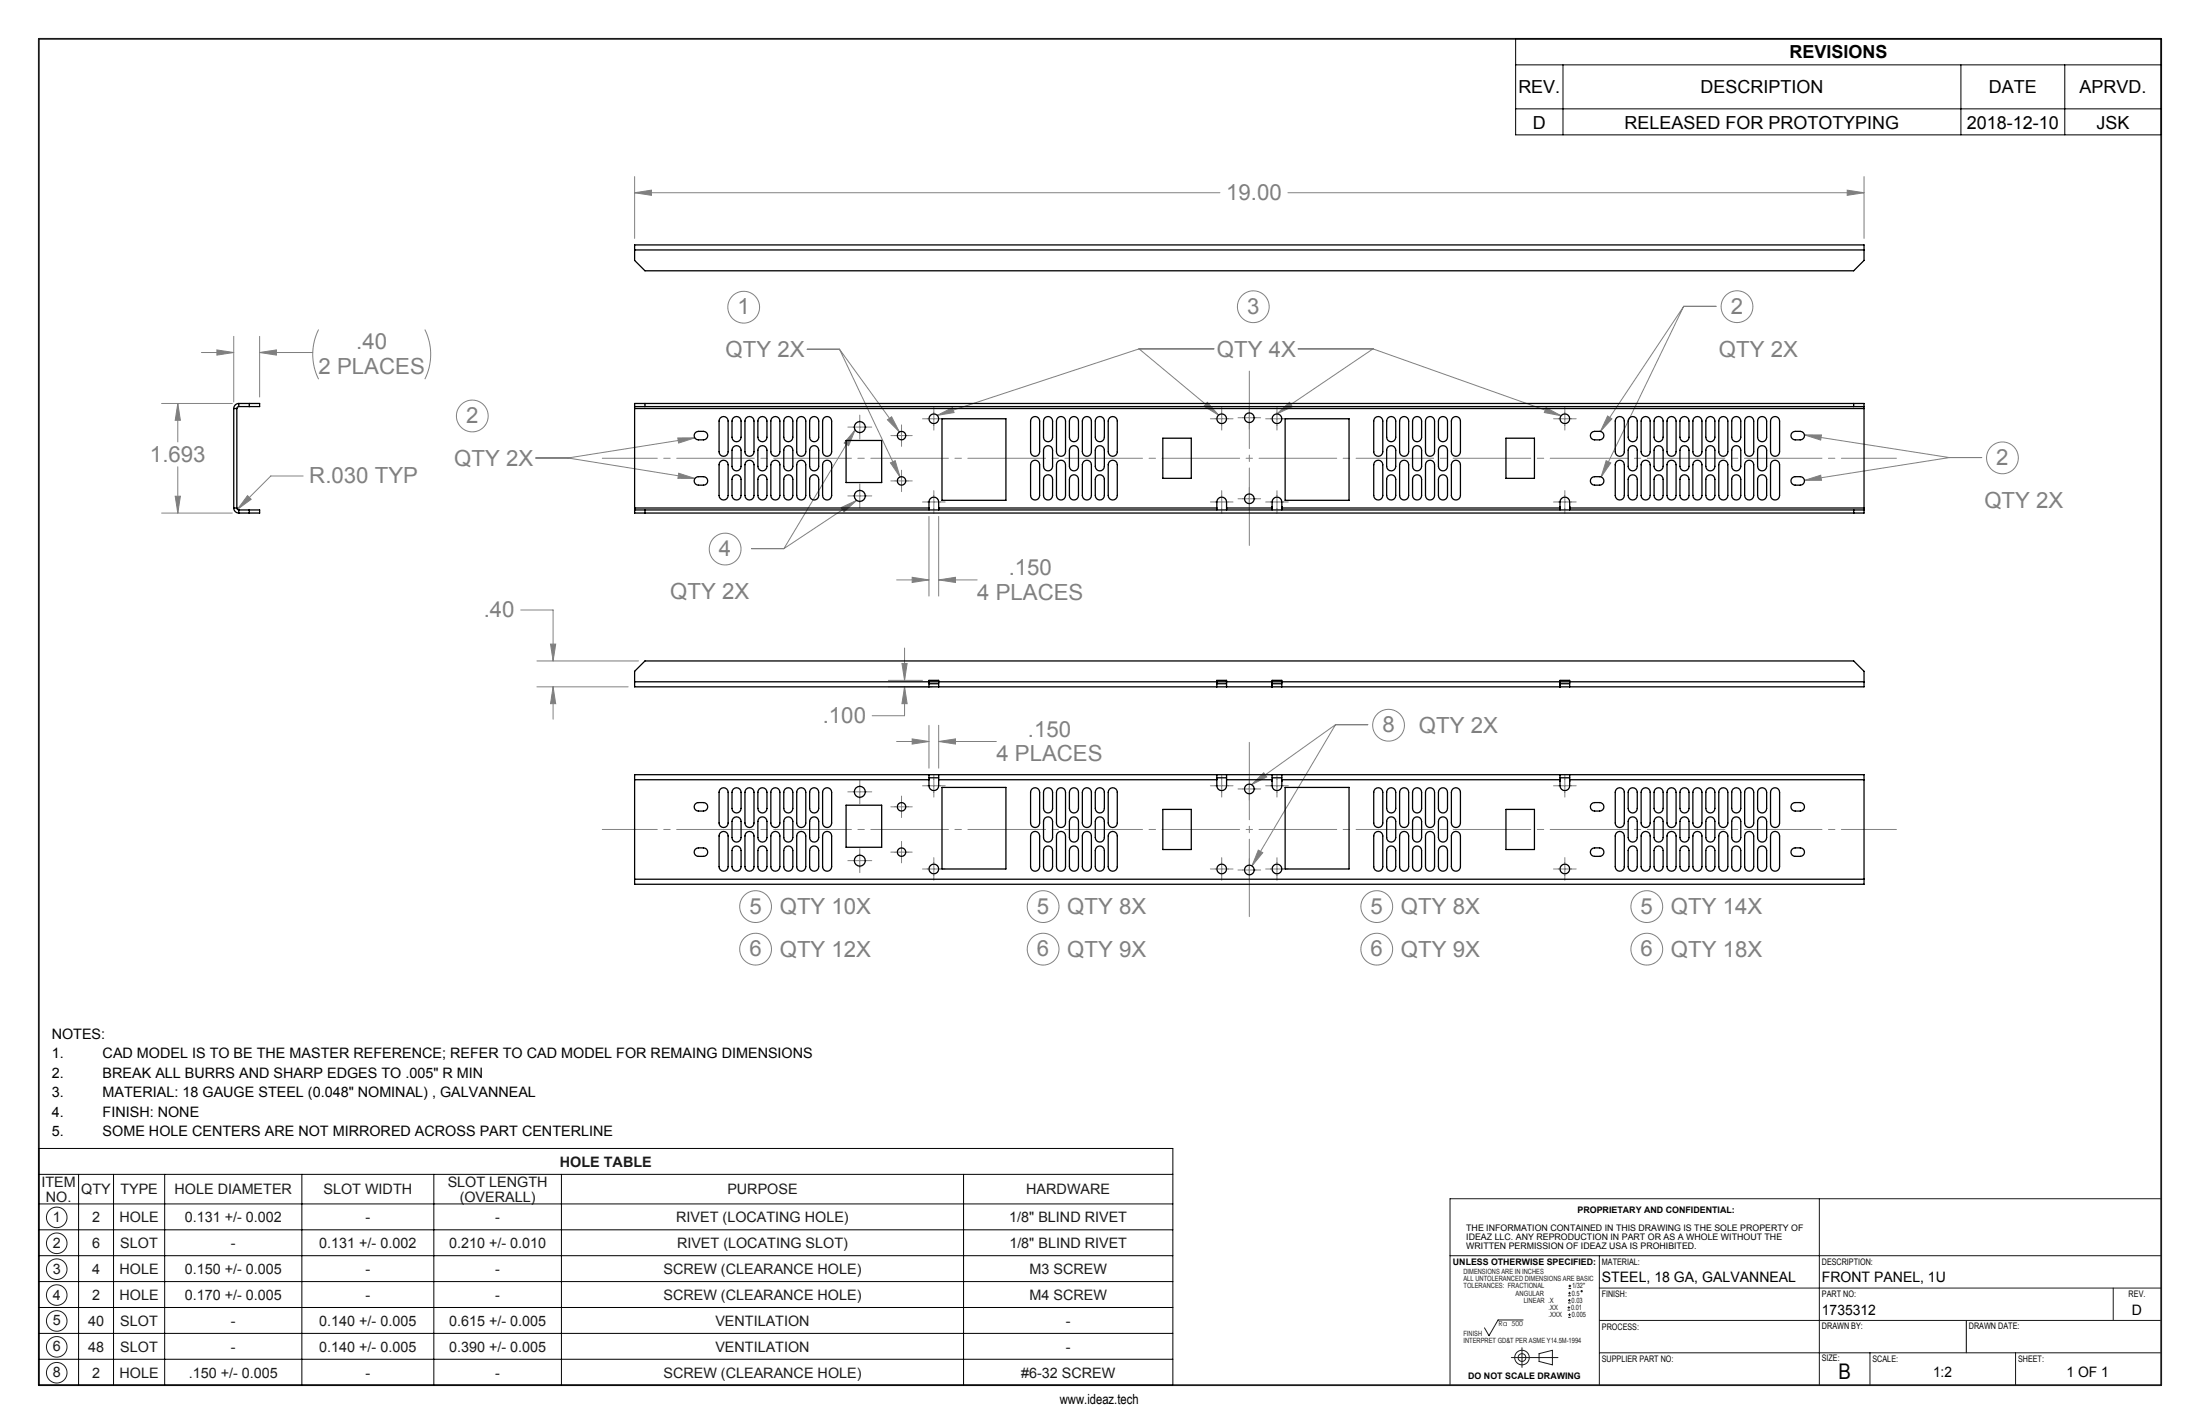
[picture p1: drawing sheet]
<svg xmlns="http://www.w3.org/2000/svg" width="432mm" height="279mm" viewBox="0 0 432 279" stroke-linecap="round" stroke-linejoin="round" font-family="sans-serif">
<g fill="none" stroke="#191924" stroke-width=".2">
<path d="M357.1 235.2v36.6M424.1 235.2h-139.5v36.6M284.6 246.4h139.6M298.9 259h-4.9l-1.7 3.1-.9-1.6M307.7 257.1h.5M307.7 256.6h.5M307.8 255.7h.5M307.8 255.1h.5M307.8 258.5h.5M307.8 258h.5M307.8 254.2h.5M307.8 253.7h.5"/>
<path d="M307.9 252.8h.5M307.9 252.3h.5M307.9 256.3v.5M308 254.9v.5M308.1 257.7v.5M308.1 253.5v.5M308.1 252.1v.5M313.9 252.7h110.3M313.9 246.4v25.4M313.9 259.1h110.2M414.8 252.7v6.4M296.6 266.4h9.2"/>
<path d="M298.7 264.4v3.9M302.1 265.6l2.6-.7v2.9l-2.6-.7zM313.9 265.4h110.3M367 265.4v6.4M395.6 265.4v6.4"/>
<circle cx="11.1" cy="238.9" r="2.02"/>
<circle cx="11.1" cy="254.1" r="2.02"/>
<circle cx="11.1" cy="243.9" r="2.02"/>
<circle cx="11.1" cy="249" r="2.02"/>
<circle cx="11.1" cy="259.2" r="2.02"/>
<circle cx="310.4" cy="253.3" r=".13"/>
<circle cx="11.1" cy="264.3" r="2.02"/>
<circle cx="11.1" cy="269.3" r="2.02"/>
<circle cx="298.7" cy="266.4" r="1.43"/>
<circle cx="298.7" cy="266.4" r=".76"/>
</g>
<g fill="none" stroke="#000" stroke-width=".2">
<path d="M297.5 7.6h126.7v18.9h-126.7zM297.5 12.7h126.7M306.8 12.7v13.8M384.9 12.7v13.8M405.3 12.7v13.8M297.5 21.4h126.7M7.6 225.3h222.6v46.5h-222.6zM7.6 236.2h222.6M7.6 230.4h222.6M15.4 230.4v41.4M22.3 230.4v41.4M32.3 230.4v41.4"/>
<path d="M59.2 230.4v41.4M85.1 230.4v41.4M110.2 230.4v41.4M189.1 230.4v41.4M7.6 241.3h222.6M7.6 246.4h222.6M7.6 251.5h222.6M7.6 256.5h222.6M385.9 259.1v6.3M7.6 261.6h222.6M7.6 266.7h222.6"/>
</g>
<path d="M7.6 7.6h416.6v264.2h-416.6z" fill="none" stroke="#191924" stroke-width=".35"/>
<g fill="none" stroke="#808080" stroke-width=".2">
<path d="M124.6 37.8l3.3-.5v1zM124.6 34.6v12.2M124.6 37.8h114.8M252.8 37.8h113.1M362.6 37.3l3.3 .5-3.3 .5zM365.9 34.6v12.2M31.7 79.2h13.9M34.9 79.2l.5 3.3h-1zM34.9 79.2v7.5M39.5 69.2h6.4M42.6 68.7l3.3 .5-3.3 .5zM45.9 66v12.9"/>
<path d="M51 69.2l3.3-.5v1zM51 66v11.9M51 69.2h10.4M62.5 64.7a10.9 10.9 0 0 0 0 9.7M83.4 64.7a10.9 10.9 0 0 1 0 9.7M158.4 68.5h6.4M164.8 68.5l11.7 16.3M164.8 68.5l11.9 25.1M183.3 79.9v4.5M223.6 68.5h14.7M223.6 68.5l-39.6 13M223.6 68.5l15.6 12.9"/>
<path d="M237 78.9l2.2 2.5-2.9-1.7zM239.8 79.9v4.5M245.2 79.7v4.5M250.6 79.9v4.5M254.8 68.5h14.7M269.5 68.5l-18.9 12.7M269.5 68.5l36.9 13.1M303.5 80l2.9 1.6-3.3-.7zM307.1 79.9v4.5M330.5 60.1h6.3M330.5 60.1l-16.2 33.5M330.5 60.1l-16.4 24.6"/>
<path d="M34.4 97.4h1l-.5 3.3zM34.9 91.6v9.1M48.6 97.3l.7 .7-2.7 1.9zM59.5 93.4h-6.4l-6.5 6.5M105.1 89.9h6.4M111.5 89.9l24.9 4M133 85.9h3.4l-3.2 1zM133.2 92.9l3.2 1h-3.3zM136.4 85.9l-24.9 4M165.1 99.6l3-1.4-2.4 2.2zM166.4 83.8h4.7M166.4 97.3h4.7"/>
<path d="M167.8 84.4l-1.2 3-.9-.5zM167.8 84.4l-13.9 23.2M168.1 98.2l-14.2 9.4M168.8 81.5v4.6M168.8 95v4.7M174.2 82.4l.8-.6 1.5 3zM174.8 90.8l.9-.4 .9 3.2zM174.8 94.4h4.2M174.8 85.5h4.2M176.9 83.4v4.2M176.9 92.3v4.2M181.1 82.2h4.4"/>
<path d="M181.1 98.5h4.4M183.3 96.3v4.4M184 81.5l2.9-1.5 .4 .9zM237.6 82.2h4.4M237.6 98.5h4.4M239.8 96.3v4.4M243 97.9h4.4M243 82h4.4M245.2 95.6v4.5M248.4 82.2h4.5M248.4 98.5h4.5M250.6 81.2l2.5-2.3 .5 .9z"/>
<path d="M250.6 96.3v4.4M304.9 82.2h4.5M304.9 98.5h4.5M307.1 96.3v4.4M315.2 90.4l1 .4-1.9 2.8zM315.5 81.6l.9 .6-2.3 2.5zM354.2 85.3h3.3l-.2 1zM354.2 85.3l28.4 4.5M354.2 94.3l3.2-1.1 .1 1zM382.6 89.8h6.4M382.6 89.8l-28.4 4.5M31.7 100.7h13.9"/>
<path d="M102.2 119.7h6.4v10M147.5 107.6h6.4M176 113.8h6.3M179 113.3l3.3 .5-3.3 .5zM182.3 101.3v15.7M184.2 113.8l3.3-.5v1zM184.2 101.3v15.7M184.2 113.8h7.6M105.4 134.8h17.9M105.4 129.7h19.9M108.1 126.4h1l-.5 3.3zM108.6 134.8l.5 3.3h-1z"/>
<path d="M108.6 134.8v6.3M174.4 133.5h6.7M174.4 134.8h8.6M177 130.2h1l-.5 3.3zM177.5 134.8l.5 3.3h-1zM177.5 134.8v5.6h-6.3M177.5 127.1v6.4M166.4 155.4h4.7M168.8 153v4.7M174.8 158.3h4.2M176 145.5h6.3M176.9 156.2v4.2"/>
<path d="M179 145l3.3 .5-3.3 .5zM181.1 154.2h4.4M182.3 142.3v8.4M183.3 152v4.4M184.2 145.5l3.3-.5v1zM184.2 142.3v8.4M184.2 145.5h11.4M237.6 154.2h4.4M239.8 152v4.4M243 154.8h4.4M245.2 152.6v4.4M245.6 154l2.4-2.4 .6 .8z"/>
<path d="M248.4 154.2h4.5M250.6 152v4.4M262.1 142.2h6.4M262.1 142.2l-16.5 11.8M262.1 142.2l-16.4 27.7M304.9 154.2h4.5M307.1 152v4.4M166.4 168.9h4.7M168.8 166.5v4.7M174.8 167.2h4.2M176.9 165.1v4.2M181.1 170.5h4.4"/>
<path d="M183.3 168.3v4.4M237.6 170.5h4.4M239.8 168.3v4.4M243 170.7h4.4M245.2 168.5v4.4M247 166.8l.8 .5-2.1 2.6zM248.4 170.5h4.5M250.6 168.3v4.4M304.9 170.5h4.5M307.1 168.3v4.4"/>
<circle cx="146" cy="60.3" r="3.1"/>
<circle cx="246" cy="60.2" r="3.1"/>
<circle cx="340.9" cy="60.2" r="3.1"/>
<circle cx="92.7" cy="81.6" r="3.1"/>
<circle cx="393" cy="89.8" r="3.1"/>
<circle cx="142.3" cy="107.7" r="3.1"/>
<circle cx="272.5" cy="142.3" r="3.1"/>
<circle cx="148.3" cy="177.9" r="3.1"/>
<circle cx="204.7" cy="177.9" r="3.1"/>
<circle cx="270.2" cy="177.9" r="3.1"/>
<circle cx="323.2" cy="177.9" r="3.1"/>
<circle cx="148.3" cy="186.2" r="3.1"/>
<circle cx="204.7" cy="186.2" r="3.1"/>
<circle cx="270.2" cy="186.2" r="3.1"/>
<circle cx="323.2" cy="186.2" r="3.1"/>
</g>
<path d="M118.2 89.9h254M372.2 162.8h-254" fill="none" stroke="#808080" stroke-width=".2" stroke-dasharray="15.2 1.3 1.3 1.3" stroke-dashoffset="4.4"/>
<path d="M245.2 72.8v34.2M245.2 179.9v-34.2" fill="none" stroke="#808080" stroke-width=".2" stroke-dasharray="15.2 1.3 1.3 1.3"/>
<g fill="#808080">
<path d="M174.2 82.4l.8-.6 1.5 3zM174.8 90.8l.9-.4 .9 3.2zM315.2 90.4l1 .4-1.9 2.8zM315.5 81.6l.9 .6-2.3 2.5zM133 85.9h3.4l-3.2 1zM133.2 92.9l3.2 1h-3.3zM354.2 94.3l3.2-1.1 .1 1zM354.2 85.3h3.3l-.2 1zM184 81.5l2.9-1.5 .4 .9zM237 78.9l2.2 2.5-2.9-1.7zM250.6 81.2l2.5-2.3 .5 .9zM303.5 80l2.9 1.6-3.3-.7zM165.1 99.6l3-1.4-2.4 2.2zM167.8 84.4l-1.2 3-.9-.5zM245.6 154l2.4-2.4 .6 .8zM247 166.8l.8 .5-2.1 2.6z"/>
<path d="M124.6 37.8l3.3-.5v1zM362.6 37.3l3.3 .5-3.3 .5zM179 113.3l3.3 .5-3.3 .5zM184.2 113.8l3.3-.5v1zM48.6 97.3l-2 2.6 2.7-1.9zM34.9 79.2l.5 3.3h-1zM34.4 97.4h1l-.5 3.3zM42.6 68.7l3.3 .5-3.3 .5zM51 69.2l3.3-.5v1zM177 130.2h1l-.5 3.3zM177.5 134.8l.5 3.3h-1zM108.6 134.8l.5 3.3h-1zM108.1 126.4h1l-.5 3.3zM184.2 145.5l3.3-.5v1zM179 145l3.3 .5-3.3 .5z"/>
</g>
<g fill="none" stroke="#000" stroke-width=".25">
<path d="M124.6 49v-.9h241.3v.9M124.6 49h241.3M124.6 49v2.1l2 2h237.2l2.1-2v-2.1M46.9 79.2a.99 .99 0 0 0-1 1M46.9 79.8l-.3 .1-.1 .3M46.9 79.2h4.1v.6h-4.1M46.9 79.2v.6M48.9 79.2v.6M124.6 79.8v.4M124.6 79.8v-.6h241.3v.6M124.6 79.8h241.3M126.6 79.2v.6"/>
<path d="M363.8 79.2v.6M365.9 79.8v.4M45.9 99.7a.99 .99 0 0 0 1 1M45.9 99.7h.6M45.9 80.2h.6M45.9 80.2v19.5M46.5 99.7l.1 .2 .3 .2M46.5 80.2v19.5M124.6 99.7v.4M124.6 80.2v19.5M124.6 99.7h57.7M124.6 80.2h241.3"/>
<path d="M136.5 93.8a1.76 1.76 0 0 1 2.3 .2 .83 .83 0 0 1-.7 1.2h-1a.83 .83 0 0 1-.8-.5 .83 .83 0 0 1 .2-.9zM136.5 84.9a1.76 1.76 0 0 1 2.3 .3 .83 .83 0 0 1-.7 1.1h-1a.83 .83 0 0 1-.8-.5 .83 .83 0 0 1 .2-.9zM141.4 82a.89 .89 0 0 1 1-.2 .89 .89 0 0 1 .5 .8v6a.89 .89 0 0 1-.9 .9 .89 .89 0 0 1-.9-.9v-6zM141.4 90.6a.89 .89 0 0 1 1-.2 .89 .89 0 0 1 .5 .8v6a.89 .89 0 0 1-.9 .9 .89 .89 0 0 1-.9-.9v-6zM143.9 93.4a.89 .89 0 0 1 1-.2 .89 .89 0 0 1 .6 .8v3.2a.89 .89 0 0 1-.9 .9 .89 .89 0 0 1-.9-.9v-3.2zM143.9 87.7a.89 .89 0 0 1 1-.2 .89 .89 0 0 1 .6 .8v3.2a.89 .89 0 0 1-.9 .9 .89 .89 0 0 1-.9-.9v-3.2zM143.9 82a.89 .89 0 0 1 1-.2 .89 .89 0 0 1 .6 .8v3.2a.89 .89 0 0 1-.9 .9 .89 .89 0 0 1-.9-.9v-3.2zM146.5 82a.89 .89 0 0 1 .9-.2 .89 .89 0 0 1 .6 .8v6a.89 .89 0 0 1-.9 .9 .89 .89 0 0 1-.9-.9v-6zM146.5 90.6a.89 .89 0 0 1 .9-.2 .89 .89 0 0 1 .6 .8v6a.89 .89 0 0 1-.9 .9 .89 .89 0 0 1-.9-.9v-6zM149 93.4a.89 .89 0 0 1 1-.2 .89 .89 0 0 1 .5 .8v3.2a.89 .89 0 0 1-.9 .9 .89 .89 0 0 1-.8-.9v-3.2zM149 87.7a.89 .89 0 0 1 1-.2 .89 .89 0 0 1 .5 .8v3.2a.89 .89 0 0 1-.9 .9 .89 .89 0 0 1-.8-.9v-3.2zM149 82a.89 .89 0 0 1 1-.2 .89 .89 0 0 1 .5 .8v3.2a.89 .89 0 0 1-.9 .9 .89 .89 0 0 1-.8-.9v-3.2z"/>
<path d="M151.6 82a.89 .89 0 0 1 .9-.2 .89 .89 0 0 1 .6 .8v6a.89 .89 0 0 1-.9 .9 .89 .89 0 0 1-.9-.9v-6zM151.6 90.6a.89 .89 0 0 1 .9-.2 .89 .89 0 0 1 .6 .8v6a.89 .89 0 0 1-.9 .9 .89 .89 0 0 1-.9-.9v-6zM154.1 93.4a.89 .89 0 0 1 1-.2 .89 .89 0 0 1 .5 .8v3.2a.89 .89 0 0 1-.9 .9 .89 .89 0 0 1-.9-.9v-3.2zM154.1 87.7a.89 .89 0 0 1 1-.2 .89 .89 0 0 1 .5 .8v3.2a.89 .89 0 0 1-.9 .9 .89 .89 0 0 1-.9-.9v-3.2zM154.1 82a.89 .89 0 0 1 1-.2 .89 .89 0 0 1 .5 .8v3.2a.89 .89 0 0 1-.9 .9 .89 .89 0 0 1-.9-.9v-3.2zM156.6 82a.89 .89 0 0 1 1-.2 .89 .89 0 0 1 .6 .8v6a.89 .89 0 0 1-.9 .9 .89 .89 0 0 1-.9-.9v-6zM156.6 90.6a.89 .89 0 0 1 1-.2 .89 .89 0 0 1 .6 .8v6a.89 .89 0 0 1-.9 .9 .89 .89 0 0 1-.9-.9v-6zM159.2 93.4a.89 .89 0 0 1 .9-.2 .89 .89 0 0 1 .6 .8v3.2a.89 .89 0 0 1-.9 .9 .89 .89 0 0 1-.9-.9v-3.2zM159.2 87.7a.89 .89 0 0 1 .9-.2 .89 .89 0 0 1 .6 .8v3.2a.89 .89 0 0 1-.9 .9 .89 .89 0 0 1-.9-.9v-3.2zM159.2 82a.89 .89 0 0 1 .9-.2 .89 .89 0 0 1 .6 .8v3.2a.89 .89 0 0 1-.9 .9 .89 .89 0 0 1-.9-.9v-3.2zM161.7 90.6a.89 .89 0 0 1 1-.2 .89 .89 0 0 1 .5 .8v6a.89 .89 0 0 1-.9 .9 .89 .89 0 0 1-.8-.9v-6zM161.7 82a.89 .89 0 0 1 1-.2 .89 .89 0 0 1 .5 .8v6a.89 .89 0 0 1-.9 .9 .89 .89 0 0 1-.8-.9v-6z"/>
<path d="M166.1 86.4h6.9v8.3h-6.9zM182.3 99.7v.4M182.3 99.7v-1.2a.95 .95 0 0 1 1-1 .95 .95 0 0 1 .9 1v1.2M184.2 99.7v.4M184.2 99.7h54.6M184.9 82.2h12.5v16h-12.5zM202.5 90.6a.89 .89 0 0 1 1-.2 .89 .89 0 0 1 .6 .8v6a.89 .89 0 0 1-.9 .9 .89 .89 0 0 1-.9-.9v-6zM202.5 82a.89 .89 0 0 1 1-.2 .89 .89 0 0 1 .6 .8v6a.89 .89 0 0 1-.9 .9 .89 .89 0 0 1-.9-.9v-6zM205.1 87.7a.89 .89 0 0 1 .9-.2 .89 .89 0 0 1 .6 .8v3.2a.89 .89 0 0 1-.9 .9 .89 .89 0 0 1-.9-.9v-3.2zM205.1 93.4a.89 .89 0 0 1 .9-.2 .89 .89 0 0 1 .6 .8v3.2a.89 .89 0 0 1-.9 .9 .89 .89 0 0 1-.9-.9v-3.2zM205.1 82a.89 .89 0 0 1 .9-.2 .89 .89 0 0 1 .6 .8v3.2a.89 .89 0 0 1-.9 .9 .89 .89 0 0 1-.9-.9v-3.2zM207.6 90.6a.89 .89 0 0 1 1-.2 .89 .89 0 0 1 .5 .8v6a.89 .89 0 0 1-.9 .9 .89 .89 0 0 1-.8-.9v-6z"/>
<path d="M207.6 82a.89 .89 0 0 1 1-.2 .89 .89 0 0 1 .5 .8v6a.89 .89 0 0 1-.9 .9 .89 .89 0 0 1-.8-.9v-6zM210.2 93.4a.89 .89 0 0 1 .9-.2 .89 .89 0 0 1 .6 .8v3.2a.89 .89 0 0 1-.9 .9 .89 .89 0 0 1-.9-.9v-3.2zM210.2 82a.89 .89 0 0 1 .9-.2 .89 .89 0 0 1 .6 .8v3.2a.89 .89 0 0 1-.9 .9 .89 .89 0 0 1-.9-.9v-3.2zM210.2 87.7a.89 .89 0 0 1 .9-.2 .89 .89 0 0 1 .6 .8v3.2a.89 .89 0 0 1-.9 .9 .89 .89 0 0 1-.9-.9v-3.2zM212.7 90.6a.89 .89 0 0 1 1-.2 .89 .89 0 0 1 .5 .8v6a.89 .89 0 0 1-.9 .9 .89 .89 0 0 1-.9-.9v-6zM212.7 82a.89 .89 0 0 1 1-.2 .89 .89 0 0 1 .5 .8v6a.89 .89 0 0 1-.9 .9 .89 .89 0 0 1-.9-.9v-6zM215.2 82a.89 .89 0 0 1 1-.2 .89 .89 0 0 1 .6 .8v3.2a.89 .89 0 0 1-.9 .9 .89 .89 0 0 1-.9-.9v-3.2zM215.2 87.7a.89 .89 0 0 1 1-.2 .89 .89 0 0 1 .6 .8v3.2a.89 .89 0 0 1-.9 .9 .89 .89 0 0 1-.9-.9v-3.2zM215.2 93.4a.89 .89 0 0 1 1-.2 .89 .89 0 0 1 .6 .8v3.2a.89 .89 0 0 1-.9 .9 .89 .89 0 0 1-.9-.9v-3.2zM217.8 90.6a.89 .89 0 0 1 .9-.2 .89 .89 0 0 1 .6 .8v6a.89 .89 0 0 1-.9 .9 .89 .89 0 0 1-.9-.9v-6zM217.8 82a.89 .89 0 0 1 .9-.2 .89 .89 0 0 1 .6 .8v6a.89 .89 0 0 1-.9 .9 .89 .89 0 0 1-.9-.9v-6zM228.2 86h5.6v7.9h-5.6z"/>
<path d="M238.8 99.7v.4M238.8 99.7v-1.2a.95 .95 0 0 1 1-1 .95 .95 0 0 1 .9 1v1.2M240.7 99.7v.4M240.7 99.7h9M249.7 99.7v.4M249.7 99.7v-1.2a.95 .95 0 0 1 .9-1 .95 .95 0 0 1 1 1v1.2M249.7 99.4h.1M251.6 99.7v.4M251.6 99.7h54.6M251.6 99.4h.1M252.2 82.2h12.6v16h-12.6zM269.9 90.6a.89 .89 0 0 1 1-.2 .89 .89 0 0 1 .5 .8v6a.89 .89 0 0 1-.9 .9 .89 .89 0 0 1-.9-.9v-6z"/>
<path d="M269.9 82a.89 .89 0 0 1 1-.2 .89 .89 0 0 1 .5 .8v6a.89 .89 0 0 1-.9 .9 .89 .89 0 0 1-.9-.9v-6zM272.4 87.7a.89 .89 0 0 1 1-.2 .89 .89 0 0 1 .5 .8v3.2a.89 .89 0 0 1-.8 .9 .89 .89 0 0 1-.9-.9v-3.2zM272.4 93.4a.89 .89 0 0 1 1-.2 .89 .89 0 0 1 .5 .8v3.2a.89 .89 0 0 1-.8 .9 .89 .89 0 0 1-.9-.9v-3.2zM272.4 82a.89 .89 0 0 1 1-.2 .89 .89 0 0 1 .5 .8v3.2a.89 .89 0 0 1-.8 .9 .89 .89 0 0 1-.9-.9v-3.2zM275 90.6a.89 .89 0 0 1 .9-.2 .89 .89 0 0 1 .6 .8v6a.89 .89 0 0 1-.9 .9 .89 .89 0 0 1-.9-.9v-6zM275 82a.89 .89 0 0 1 .9-.2 .89 .89 0 0 1 .6 .8v6a.89 .89 0 0 1-.9 .9 .89 .89 0 0 1-.9-.9v-6zM277.5 93.4a.89 .89 0 0 1 1-.2 .89 .89 0 0 1 .5 .8v3.2a.89 .89 0 0 1-.9 .9 .89 .89 0 0 1-.9-.9v-3.2zM277.5 82a.89 .89 0 0 1 1-.2 .89 .89 0 0 1 .5 .8v3.2a.89 .89 0 0 1-.9 .9 .89 .89 0 0 1-.9-.9v-3.2zM277.5 87.7a.89 .89 0 0 1 1-.2 .89 .89 0 0 1 .5 .8v3.2a.89 .89 0 0 1-.9 .9 .89 .89 0 0 1-.9-.9v-3.2zM280 90.6a.89 .89 0 0 1 1-.2 .89 .89 0 0 1 .6 .8v6a.89 .89 0 0 1-.9 .9 .89 .89 0 0 1-.9-.9v-6zM280 82a.89 .89 0 0 1 1-.2 .89 .89 0 0 1 .6 .8v6a.89 .89 0 0 1-.9 .9 .89 .89 0 0 1-.9-.9v-6zM282.6 82a.89 .89 0 0 1 1-.2 .89 .89 0 0 1 .5 .8v3.2a.89 .89 0 0 1-.9 .9 .89 .89 0 0 1-.9-.9v-3.2z"/>
<path d="M282.6 87.7a.89 .89 0 0 1 1-.2 .89 .89 0 0 1 .5 .8v3.2a.89 .89 0 0 1-.9 .9 .89 .89 0 0 1-.9-.9v-3.2zM282.6 93.4a.89 .89 0 0 1 1-.2 .89 .89 0 0 1 .5 .8v3.2a.89 .89 0 0 1-.9 .9 .89 .89 0 0 1-.9-.9v-3.2zM285.1 90.6a.89 .89 0 0 1 1-.2 .89 .89 0 0 1 .5 .8v6a.89 .89 0 0 1-.8 .9 .89 .89 0 0 1-.9-.9v-6zM285.1 82a.89 .89 0 0 1 1-.2 .89 .89 0 0 1 .5 .8v6a.89 .89 0 0 1-.8 .9 .89 .89 0 0 1-.9-.9v-6zM295.6 86h5.6v7.9h-5.6zM306.2 99.7v.4M306.2 99.7v-1.2a.95 .95 0 0 1 .9-1 .95 .95 0 0 1 1 1v1.2M306.2 99.4h.1M308.1 99.7v.4M308.1 99.7h57.8M308.1 99.4h.1M312.4 93.8a1.76 1.76 0 0 1 2.3 .2 .83 .83 0 0 1-.7 1.2h-1a.83 .83 0 0 1-.8-.5 .83 .83 0 0 1 .2-.9z"/>
<path d="M312.4 84.9a1.76 1.76 0 0 1 2.3 .3 .83 .83 0 0 1-.7 1.1h-1a.83 .83 0 0 1-.8-.5 .83 .83 0 0 1 .2-.9zM317.3 90.6a.89 .89 0 0 1 1-.2 .89 .89 0 0 1 .5 .8v6a.89 .89 0 0 1-.9 .9 .89 .89 0 0 1-.9-.9v-6zM317.3 82a.89 .89 0 0 1 1-.2 .89 .89 0 0 1 .5 .8v6a.89 .89 0 0 1-.9 .9 .89 .89 0 0 1-.9-.9v-6zM319.8 93.4a.89 .89 0 0 1 1-.2 .89 .89 0 0 1 .5 .8v3.2a.89 .89 0 0 1-.8 .9 .89 .89 0 0 1-.9-.9v-3.2zM319.8 87.7a.89 .89 0 0 1 1-.2 .89 .89 0 0 1 .5 .8v3.2a.89 .89 0 0 1-.8 .9 .89 .89 0 0 1-.9-.9v-3.2zM319.8 82a.89 .89 0 0 1 1-.2 .89 .89 0 0 1 .5 .8v3.2a.89 .89 0 0 1-.8 .9 .89 .89 0 0 1-.9-.9v-3.2zM322.4 82a.89 .89 0 0 1 .9-.2 .89 .89 0 0 1 .6 .8v6a.89 .89 0 0 1-.9 .9 .89 .89 0 0 1-.9-.9v-6zM322.4 90.6a.89 .89 0 0 1 .9-.2 .89 .89 0 0 1 .6 .8v6a.89 .89 0 0 1-.9 .9 .89 .89 0 0 1-.9-.9v-6zM324.9 93.4a.89 .89 0 0 1 1-.2 .89 .89 0 0 1 .5 .8v3.2a.89 .89 0 0 1-.9 .9 .89 .89 0 0 1-.9-.9v-3.2zM324.9 87.7a.89 .89 0 0 1 1-.2 .89 .89 0 0 1 .5 .8v3.2a.89 .89 0 0 1-.9 .9 .89 .89 0 0 1-.9-.9v-3.2zM324.9 82a.89 .89 0 0 1 1-.2 .89 .89 0 0 1 .5 .8v3.2a.89 .89 0 0 1-.9 .9 .89 .89 0 0 1-.9-.9v-3.2zM327.4 82a.89 .89 0 0 1 1-.2 .89 .89 0 0 1 .6 .8v6a.89 .89 0 0 1-.9 .9 .89 .89 0 0 1-.9-.9v-6z"/>
<path d="M327.4 90.6a.89 .89 0 0 1 1-.2 .89 .89 0 0 1 .6 .8v6a.89 .89 0 0 1-.9 .9 .89 .89 0 0 1-.9-.9v-6zM330 93.4a.89 .89 0 0 1 1-.2 .89 .89 0 0 1 .5 .8v3.2a.89 .89 0 0 1-.9 .9 .89 .89 0 0 1-.9-.9v-3.2zM330 87.7a.89 .89 0 0 1 1-.2 .89 .89 0 0 1 .5 .8v3.2a.89 .89 0 0 1-.9 .9 .89 .89 0 0 1-.9-.9v-3.2zM330 82a.89 .89 0 0 1 1-.2 .89 .89 0 0 1 .5 .8v3.2a.89 .89 0 0 1-.9 .9 .89 .89 0 0 1-.9-.9v-3.2zM332.5 82a.89 .89 0 0 1 1-.2 .89 .89 0 0 1 .5 .8v6a.89 .89 0 0 1-.8 .9 .89 .89 0 0 1-.9-.9v-6zM332.5 90.6a.89 .89 0 0 1 1-.2 .89 .89 0 0 1 .5 .8v6a.89 .89 0 0 1-.8 .9 .89 .89 0 0 1-.9-.9v-6zM335.1 93.4a.89 .89 0 0 1 .9-.2 .89 .89 0 0 1 .6 .8v3.2a.89 .89 0 0 1-.9 .9 .89 .89 0 0 1-.9-.9v-3.2zM335.1 87.7a.89 .89 0 0 1 .9-.2 .89 .89 0 0 1 .6 .8v3.2a.89 .89 0 0 1-.9 .9 .89 .89 0 0 1-.9-.9v-3.2zM335.1 82a.89 .89 0 0 1 .9-.2 .89 .89 0 0 1 .6 .8v3.2a.89 .89 0 0 1-.9 .9 .89 .89 0 0 1-.9-.9v-3.2zM337.6 82a.89 .89 0 0 1 1-.2 .89 .89 0 0 1 .5 .8v6a.89 .89 0 0 1-.9 .9 .89 .89 0 0 1-.9-.9v-6zM337.6 90.6a.89 .89 0 0 1 1-.2 .89 .89 0 0 1 .5 .8v6a.89 .89 0 0 1-.9 .9 .89 .89 0 0 1-.9-.9v-6zM340.1 93.4a.89 .89 0 0 1 1-.2 .89 .89 0 0 1 .6 .8v3.2a.89 .89 0 0 1-.9 .9 .89 .89 0 0 1-.9-.9v-3.2z"/>
<path d="M340.1 87.7a.89 .89 0 0 1 1-.2 .89 .89 0 0 1 .6 .8v3.2a.89 .89 0 0 1-.9 .9 .89 .89 0 0 1-.9-.9v-3.2zM340.1 82a.89 .89 0 0 1 1-.2 .89 .89 0 0 1 .6 .8v3.2a.89 .89 0 0 1-.9 .9 .89 .89 0 0 1-.9-.9v-3.2zM342.7 82a.89 .89 0 0 1 1-.2 .89 .89 0 0 1 .5 .8v6a.89 .89 0 0 1-.9 .9 .89 .89 0 0 1-.9-.9v-6zM342.7 90.6a.89 .89 0 0 1 1-.2 .89 .89 0 0 1 .5 .8v6a.89 .89 0 0 1-.9 .9 .89 .89 0 0 1-.9-.9v-6zM345.2 93.4a.89 .89 0 0 1 1-.2 .89 .89 0 0 1 .5 .8v3.2a.89 .89 0 0 1-.8 .9 .89 .89 0 0 1-.9-.9v-3.2zM345.2 87.7a.89 .89 0 0 1 1-.2 .89 .89 0 0 1 .5 .8v3.2a.89 .89 0 0 1-.8 .9 .89 .89 0 0 1-.9-.9v-3.2zM345.2 82a.89 .89 0 0 1 1-.2 .89 .89 0 0 1 .5 .8v3.2a.89 .89 0 0 1-.8 .9 .89 .89 0 0 1-.9-.9v-3.2zM347.8 82a.89 .89 0 0 1 .9-.2 .89 .89 0 0 1 .6 .8v6a.89 .89 0 0 1-.9 .9 .89 .89 0 0 1-.9-.9v-6zM347.8 90.6a.89 .89 0 0 1 .9-.2 .89 .89 0 0 1 .6 .8v6a.89 .89 0 0 1-.9 .9 .89 .89 0 0 1-.9-.9v-6zM351.8 93.8a1.76 1.76 0 0 1 2.3 .2 .83 .83 0 0 1-.8 1.2h-1a.83 .83 0 0 1-.7-.5 .83 .83 0 0 1 .2-.9zM351.8 84.9a1.76 1.76 0 0 1 2.3 .3 .83 .83 0 0 1-.8 1.1h-1a.83 .83 0 0 1-.7-.5 .83 .83 0 0 1 .2-.9zM365.9 99.7v.4"/>
<path d="M365.9 80.2v19.5M46.9 100.1h4.1v.6h-4.1M46.9 100.1v.6M48.9 100.1v.6M124.6 100.1v.6h241.3v-.6M124.6 100.1h241.3M126.6 100.1v.6M363.8 100.1v.6M124.6 133.8v1h57.7M124.6 133.8v-2.1l2-2h237.2l2.1 2v2.1M124.6 133.8h241.3M182.3 134.8v-1.3h1.9v1.3"/>
<path d="M182.3 134.2h1.9M182.3 134.8h1.9M184.2 134.8h54.6M238.8 134.8v-1.3h1.9v1.3M238.8 134.2h1.9M238.8 134.8h1.9M240.7 134.8h9M249.7 134.8v-1.3h1.9v1.3M249.7 134.2h.1M249.7 134.2h1.9M249.7 134.8h1.9M249.7 134.2v.6"/>
<path d="M251.6 134.8h54.6M306.2 134.8v-1.3h1.9v1.3M306.2 134.2h.1M306.2 134.2h1.9M306.2 134.8h1.9M306.2 134.2v.6M365.9 133.8v1h-57.8M124.6 153v-1h241.3v1M124.6 153v19.5M124.6 153h57.7M136.5 157.7a1.76 1.76 0 0 1 2.3 .3 .83 .83 0 0 1-.7 1.1h-1a.83 .83 0 0 1-.8-.5 .83 .83 0 0 1 .2-.9zM141.4 154.8a.89 .89 0 0 1 1-.2 .89 .89 0 0 1 .5 .8v6.1a.89 .89 0 0 1-.9 .9 .89 .89 0 0 1-.9-.9v-6.1z"/>
<path d="M143.9 154.8a.89 .89 0 0 1 1-.2 .89 .89 0 0 1 .6 .8v3.2a.89 .89 0 0 1-.9 .9 .89 .89 0 0 1-.9-.9v-3.2zM146.5 154.8a.89 .89 0 0 1 .9-.2 .89 .89 0 0 1 .6 .8v6.1a.89 .89 0 0 1-.9 .9 .89 .89 0 0 1-.9-.9v-6.1zM149 154.8a.89 .89 0 0 1 1-.2 .89 .89 0 0 1 .5 .8v3.2a.89 .89 0 0 1-.9 .9 .89 .89 0 0 1-.8-.9v-3.2zM151.6 154.8a.89 .89 0 0 1 .9-.2 .89 .89 0 0 1 .6 .8v6.1a.89 .89 0 0 1-.9 .9 .89 .89 0 0 1-.9-.9v-6.1zM154.1 154.8a.89 .89 0 0 1 1-.2 .89 .89 0 0 1 .5 .8v3.2a.89 .89 0 0 1-.9 .9 .89 .89 0 0 1-.9-.9v-3.2zM156.6 154.8a.89 .89 0 0 1 1-.2 .89 .89 0 0 1 .6 .8v6.1a.89 .89 0 0 1-.9 .9 .89 .89 0 0 1-.9-.9v-6.1zM159.2 154.8a.89 .89 0 0 1 .9-.2 .89 .89 0 0 1 .6 .8v3.2a.89 .89 0 0 1-.9 .9 .89 .89 0 0 1-.9-.9v-3.2zM161.7 154.8a.89 .89 0 0 1 1-.2 .89 .89 0 0 1 .5 .8v6.1a.89 .89 0 0 1-.9 .9 .89 .89 0 0 1-.8-.9v-6.1zM166.1 158h6.9v8.2h-6.9zM182.3 153v1.2a.95 .95 0 0 0 1 .9 .95 .95 0 0 0 .9-.9v-1.2M182.3 152v1M182.3 152.6h1.9"/>
<path d="M184.2 152v1M184.2 153h54.6M184.9 154.5h12.5v16h-12.5zM202.5 154.8a.89 .89 0 0 1 1-.2 .89 .89 0 0 1 .6 .8v6.1a.89 .89 0 0 1-.9 .9 .89 .89 0 0 1-.9-.9v-6.1zM205.1 154.8a.89 .89 0 0 1 .9-.2 .89 .89 0 0 1 .6 .8v3.2a.89 .89 0 0 1-.9 .9 .89 .89 0 0 1-.9-.9v-3.2zM207.6 154.8a.89 .89 0 0 1 1-.2 .89 .89 0 0 1 .5 .8v6.1a.89 .89 0 0 1-.9 .9 .89 .89 0 0 1-.8-.9v-6.1zM210.2 154.8a.89 .89 0 0 1 .9-.2 .89 .89 0 0 1 .6 .8v3.2a.89 .89 0 0 1-.9 .9 .89 .89 0 0 1-.9-.9v-3.2zM212.7 154.8a.89 .89 0 0 1 1-.2 .89 .89 0 0 1 .5 .8v6.1a.89 .89 0 0 1-.9 .9 .89 .89 0 0 1-.9-.9v-6.1zM215.2 154.8a.89 .89 0 0 1 1-.2 .89 .89 0 0 1 .6 .8v3.2a.89 .89 0 0 1-.9 .9 .89 .89 0 0 1-.9-.9v-3.2zM217.8 154.8a.89 .89 0 0 1 .9-.2 .89 .89 0 0 1 .6 .8v6.1a.89 .89 0 0 1-.9 .9 .89 .89 0 0 1-.9-.9v-6.1zM228.2 158.8h5.6v7.9h-5.6zM238.8 153v1.2a.95 .95 0 0 0 1 .9 .95 .95 0 0 0 .9-.9v-1.2"/>
<path d="M238.8 152v1M238.8 152.6h1.9M240.7 152v1M240.7 153h9M249.7 153v1.2a.95 .95 0 0 0 .9 .9 .95 .95 0 0 0 1-.9v-1.2M249.7 152v1M249.7 153.3h.1M249.7 152.6h1.9M251.6 152v1M251.6 153.3h.1M251.6 153h54.6M252.2 154.5h12.6v16h-12.6z"/>
<path d="M269.9 154.8a.89 .89 0 0 1 1-.2 .89 .89 0 0 1 .5 .8v6.1a.89 .89 0 0 1-.9 .9 .89 .89 0 0 1-.9-.9v-6.1zM272.4 154.8a.89 .89 0 0 1 1-.2 .89 .89 0 0 1 .5 .8v3.2a.89 .89 0 0 1-.8 .9 .89 .89 0 0 1-.9-.9v-3.2zM275 154.8a.89 .89 0 0 1 .9-.2 .89 .89 0 0 1 .6 .8v6.1a.89 .89 0 0 1-.9 .9 .89 .89 0 0 1-.9-.9v-6.1zM277.5 154.8a.89 .89 0 0 1 1-.2 .89 .89 0 0 1 .5 .8v3.2a.89 .89 0 0 1-.9 .9 .89 .89 0 0 1-.9-.9v-3.2zM280 154.8a.89 .89 0 0 1 1-.2 .89 .89 0 0 1 .6 .8v6.1a.89 .89 0 0 1-.9 .9 .89 .89 0 0 1-.9-.9v-6.1zM282.6 154.8a.89 .89 0 0 1 1-.2 .89 .89 0 0 1 .5 .8v3.2a.89 .89 0 0 1-.9 .9 .89 .89 0 0 1-.9-.9v-3.2zM285.1 154.8a.89 .89 0 0 1 1-.2 .89 .89 0 0 1 .5 .8v6.1a.89 .89 0 0 1-.8 .9 .89 .89 0 0 1-.9-.9v-6.1zM295.6 158.8h5.6v7.9h-5.6zM306.2 153v1.2a.95 .95 0 0 0 .9 .9 .95 .95 0 0 0 1-.9v-1.2M306.2 152v1M306.2 153.3h.1M306.2 152.6h1.9"/>
<path d="M308.1 152v1M308.1 153.3h.1M308.1 153h57.8M312.4 157.7a1.76 1.76 0 0 1 2.3 .3 .83 .83 0 0 1-.7 1.1h-1a.83 .83 0 0 1-.8-.5 .83 .83 0 0 1 .2-.9zM317.3 154.8a.89 .89 0 0 1 1-.2 .89 .89 0 0 1 .5 .8v6.1a.89 .89 0 0 1-.9 .9 .89 .89 0 0 1-.9-.9v-6.1zM319.8 154.8a.89 .89 0 0 1 1-.2 .89 .89 0 0 1 .5 .8v3.2a.89 .89 0 0 1-.8 .9 .89 .89 0 0 1-.9-.9v-3.2zM322.4 154.8a.89 .89 0 0 1 .9-.2 .89 .89 0 0 1 .6 .8v6.1a.89 .89 0 0 1-.9 .9 .89 .89 0 0 1-.9-.9v-6.1zM324.9 154.8a.89 .89 0 0 1 1-.2 .89 .89 0 0 1 .5 .8v3.2a.89 .89 0 0 1-.9 .9 .89 .89 0 0 1-.9-.9v-3.2zM327.4 154.8a.89 .89 0 0 1 1-.2 .89 .89 0 0 1 .6 .8v6.1a.89 .89 0 0 1-.9 .9 .89 .89 0 0 1-.9-.9v-6.1zM330 154.8a.89 .89 0 0 1 1-.2 .89 .89 0 0 1 .5 .8v3.2a.89 .89 0 0 1-.9 .9 .89 .89 0 0 1-.9-.9v-3.2zM332.5 154.8a.89 .89 0 0 1 1-.2 .89 .89 0 0 1 .5 .8v6.1a.89 .89 0 0 1-.8 .9 .89 .89 0 0 1-.9-.9v-6.1zM335.1 154.8a.89 .89 0 0 1 .9-.2 .89 .89 0 0 1 .6 .8v3.2a.89 .89 0 0 1-.9 .9 .89 .89 0 0 1-.9-.9v-3.2z"/>
<path d="M337.6 154.8a.89 .89 0 0 1 1-.2 .89 .89 0 0 1 .5 .8v6.1a.89 .89 0 0 1-.9 .9 .89 .89 0 0 1-.9-.9v-6.1zM340.1 154.8a.89 .89 0 0 1 1-.2 .89 .89 0 0 1 .6 .8v3.2a.89 .89 0 0 1-.9 .9 .89 .89 0 0 1-.9-.9v-3.2zM342.7 154.8a.89 .89 0 0 1 1-.2 .89 .89 0 0 1 .5 .8v6.1a.89 .89 0 0 1-.9 .9 .89 .89 0 0 1-.9-.9v-6.1zM345.2 154.8a.89 .89 0 0 1 1-.2 .89 .89 0 0 1 .5 .8v3.2a.89 .89 0 0 1-.8 .9 .89 .89 0 0 1-.9-.9v-3.2zM347.8 154.8a.89 .89 0 0 1 .9-.2 .89 .89 0 0 1 .6 .8v6.1a.89 .89 0 0 1-.9 .9 .89 .89 0 0 1-.9-.9v-6.1zM351.8 157.7a1.76 1.76 0 0 1 2.3 .3 .83 .83 0 0 1-.8 1.1h-1a.83 .83 0 0 1-.7-.5 .83 .83 0 0 1 .2-.9zM365.9 153v19.5M124.6 172.5v1h241.3v-1M124.6 172.5h241.3M136.5 166.6a1.76 1.76 0 0 1 2.3 .3 .83 .83 0 0 1-.7 1.1h-1a.83 .83 0 0 1-.8-.5 .83 .83 0 0 1 .2-.9zM141.4 163.4a.89 .89 0 0 1 1-.2 .89 .89 0 0 1 .5 .8v6.1a.89 .89 0 0 1-.9 .8 .89 .89 0 0 1-.9-.8v-6.1zM143.9 160.5a.89 .89 0 0 1 1-.2 .89 .89 0 0 1 .6 .9v3.1a.89 .89 0 0 1-.9 .9 .89 .89 0 0 1-.9-.9v-3.1z"/>
<path d="M143.9 166.2a.89 .89 0 0 1 1-.1 .89 .89 0 0 1 .6 .8v3.2a.89 .89 0 0 1-.9 .8 .89 .89 0 0 1-.9-.8v-3.2zM146.5 163.4a.89 .89 0 0 1 .9-.2 .89 .89 0 0 1 .6 .8v6.1a.89 .89 0 0 1-.9 .8 .89 .89 0 0 1-.9-.8v-6.1zM149 160.5a.89 .89 0 0 1 1-.2 .89 .89 0 0 1 .5 .9v3.1a.89 .89 0 0 1-.9 .9 .89 .89 0 0 1-.8-.9v-3.1zM149 166.2a.89 .89 0 0 1 1-.1 .89 .89 0 0 1 .5 .8v3.2a.89 .89 0 0 1-.9 .8 .89 .89 0 0 1-.8-.8v-3.2zM151.6 163.4a.89 .89 0 0 1 .9-.2 .89 .89 0 0 1 .6 .8v6.1a.89 .89 0 0 1-.9 .8 .89 .89 0 0 1-.9-.8v-6.1zM154.1 160.5a.89 .89 0 0 1 1-.2 .89 .89 0 0 1 .5 .9v3.1a.89 .89 0 0 1-.9 .9 .89 .89 0 0 1-.9-.9v-3.1zM154.1 166.2a.89 .89 0 0 1 1-.1 .89 .89 0 0 1 .5 .8v3.2a.89 .89 0 0 1-.9 .8 .89 .89 0 0 1-.9-.8v-3.2zM156.6 163.4a.89 .89 0 0 1 1-.2 .89 .89 0 0 1 .6 .8v6.1a.89 .89 0 0 1-.9 .8 .89 .89 0 0 1-.9-.8v-6.1zM159.2 160.5a.89 .89 0 0 1 .9-.2 .89 .89 0 0 1 .6 .9v3.1a.89 .89 0 0 1-.9 .9 .89 .89 0 0 1-.9-.9v-3.1zM159.2 166.2a.89 .89 0 0 1 .9-.1 .89 .89 0 0 1 .6 .8v3.2a.89 .89 0 0 1-.9 .8 .89 .89 0 0 1-.9-.8v-3.2zM161.7 163.4a.89 .89 0 0 1 1-.2 .89 .89 0 0 1 .5 .8v6.1a.89 .89 0 0 1-.9 .8 .89 .89 0 0 1-.8-.8v-6.1zM202.5 163.4a.89 .89 0 0 1 1-.2 .89 .89 0 0 1 .6 .8v6.1a.89 .89 0 0 1-.9 .8 .89 .89 0 0 1-.9-.8v-6.1z"/>
<path d="M205.1 166.2a.89 .89 0 0 1 .9-.1 .89 .89 0 0 1 .6 .8v3.2a.89 .89 0 0 1-.9 .8 .89 .89 0 0 1-.9-.8v-3.2zM205.1 160.5a.89 .89 0 0 1 .9-.2 .89 .89 0 0 1 .6 .9v3.1a.89 .89 0 0 1-.9 .9 .89 .89 0 0 1-.9-.9v-3.1zM207.6 163.4a.89 .89 0 0 1 1-.2 .89 .89 0 0 1 .5 .8v6.1a.89 .89 0 0 1-.9 .8 .89 .89 0 0 1-.8-.8v-6.1zM210.2 160.5a.89 .89 0 0 1 .9-.2 .89 .89 0 0 1 .6 .9v3.1a.89 .89 0 0 1-.9 .9 .89 .89 0 0 1-.9-.9v-3.1zM210.2 166.2a.89 .89 0 0 1 .9-.1 .89 .89 0 0 1 .6 .8v3.2a.89 .89 0 0 1-.9 .8 .89 .89 0 0 1-.9-.8v-3.2zM212.7 163.4a.89 .89 0 0 1 1-.2 .89 .89 0 0 1 .5 .8v6.1a.89 .89 0 0 1-.9 .8 .89 .89 0 0 1-.9-.8v-6.1zM215.2 160.5a.89 .89 0 0 1 1-.2 .89 .89 0 0 1 .6 .9v3.1a.89 .89 0 0 1-.9 .9 .89 .89 0 0 1-.9-.9v-3.1zM215.2 166.2a.89 .89 0 0 1 1-.1 .89 .89 0 0 1 .6 .8v3.2a.89 .89 0 0 1-.9 .8 .89 .89 0 0 1-.9-.8v-3.2zM217.8 163.4a.89 .89 0 0 1 .9-.2 .89 .89 0 0 1 .6 .8v6.1a.89 .89 0 0 1-.9 .8 .89 .89 0 0 1-.9-.8v-6.1zM269.9 163.4a.89 .89 0 0 1 1-.2 .89 .89 0 0 1 .5 .8v6.1a.89 .89 0 0 1-.9 .8 .89 .89 0 0 1-.9-.8v-6.1zM272.4 166.2a.89 .89 0 0 1 1-.1 .89 .89 0 0 1 .5 .8v3.2a.89 .89 0 0 1-.8 .8 .89 .89 0 0 1-.9-.8v-3.2zM272.4 160.5a.89 .89 0 0 1 1-.2 .89 .89 0 0 1 .5 .9v3.1a.89 .89 0 0 1-.8 .9 .89 .89 0 0 1-.9-.9v-3.1z"/>
<path d="M275 163.4a.89 .89 0 0 1 .9-.2 .89 .89 0 0 1 .6 .8v6.1a.89 .89 0 0 1-.9 .8 .89 .89 0 0 1-.9-.8v-6.1zM277.5 160.5a.89 .89 0 0 1 1-.2 .89 .89 0 0 1 .5 .9v3.1a.89 .89 0 0 1-.9 .9 .89 .89 0 0 1-.9-.9v-3.1zM277.5 166.2a.89 .89 0 0 1 1-.1 .89 .89 0 0 1 .5 .8v3.2a.89 .89 0 0 1-.9 .8 .89 .89 0 0 1-.9-.8v-3.2zM280 163.4a.89 .89 0 0 1 1-.2 .89 .89 0 0 1 .6 .8v6.1a.89 .89 0 0 1-.9 .8 .89 .89 0 0 1-.9-.8v-6.1zM282.6 160.5a.89 .89 0 0 1 1-.2 .89 .89 0 0 1 .5 .9v3.1a.89 .89 0 0 1-.9 .9 .89 .89 0 0 1-.9-.9v-3.1zM282.6 166.2a.89 .89 0 0 1 1-.1 .89 .89 0 0 1 .5 .8v3.2a.89 .89 0 0 1-.9 .8 .89 .89 0 0 1-.9-.8v-3.2zM285.1 163.4a.89 .89 0 0 1 1-.2 .89 .89 0 0 1 .5 .8v6.1a.89 .89 0 0 1-.8 .8 .89 .89 0 0 1-.9-.8v-6.1zM312.4 166.6a1.76 1.76 0 0 1 2.3 .3 .83 .83 0 0 1-.7 1.1h-1a.83 .83 0 0 1-.8-.5 .83 .83 0 0 1 .2-.9zM317.3 163.4a.89 .89 0 0 1 1-.2 .89 .89 0 0 1 .5 .8v6.1a.89 .89 0 0 1-.9 .8 .89 .89 0 0 1-.9-.8v-6.1zM319.8 160.5a.89 .89 0 0 1 1-.2 .89 .89 0 0 1 .5 .9v3.1a.89 .89 0 0 1-.8 .9 .89 .89 0 0 1-.9-.9v-3.1zM319.8 166.2a.89 .89 0 0 1 1-.1 .89 .89 0 0 1 .5 .8v3.2a.89 .89 0 0 1-.8 .8 .89 .89 0 0 1-.9-.8v-3.2zM322.4 163.4a.89 .89 0 0 1 .9-.2 .89 .89 0 0 1 .6 .8v6.1a.89 .89 0 0 1-.9 .8 .89 .89 0 0 1-.9-.8v-6.1z"/>
<path d="M324.9 160.5a.89 .89 0 0 1 1-.2 .89 .89 0 0 1 .5 .9v3.1a.89 .89 0 0 1-.9 .9 .89 .89 0 0 1-.9-.9v-3.1zM324.9 166.2a.89 .89 0 0 1 1-.1 .89 .89 0 0 1 .5 .8v3.2a.89 .89 0 0 1-.9 .8 .89 .89 0 0 1-.9-.8v-3.2zM327.4 163.4a.89 .89 0 0 1 1-.2 .89 .89 0 0 1 .6 .8v6.1a.89 .89 0 0 1-.9 .8 .89 .89 0 0 1-.9-.8v-6.1zM330 160.5a.89 .89 0 0 1 1-.2 .89 .89 0 0 1 .5 .9v3.1a.89 .89 0 0 1-.9 .9 .89 .89 0 0 1-.9-.9v-3.1zM330 166.2a.89 .89 0 0 1 1-.1 .89 .89 0 0 1 .5 .8v3.2a.89 .89 0 0 1-.9 .8 .89 .89 0 0 1-.9-.8v-3.2zM332.5 163.4a.89 .89 0 0 1 1-.2 .89 .89 0 0 1 .5 .8v6.1a.89 .89 0 0 1-.8 .8 .89 .89 0 0 1-.9-.8v-6.1zM335.1 160.5a.89 .89 0 0 1 .9-.2 .89 .89 0 0 1 .6 .9v3.1a.89 .89 0 0 1-.9 .9 .89 .89 0 0 1-.9-.9v-3.1zM335.1 166.2a.89 .89 0 0 1 .9-.1 .89 .89 0 0 1 .6 .8v3.2a.89 .89 0 0 1-.9 .8 .89 .89 0 0 1-.9-.8v-3.2zM337.6 163.4a.89 .89 0 0 1 1-.2 .89 .89 0 0 1 .5 .8v6.1a.89 .89 0 0 1-.9 .8 .89 .89 0 0 1-.9-.8v-6.1zM340.1 160.5a.89 .89 0 0 1 1-.2 .89 .89 0 0 1 .6 .9v3.1a.89 .89 0 0 1-.9 .9 .89 .89 0 0 1-.9-.9v-3.1zM340.1 166.2a.89 .89 0 0 1 1-.1 .89 .89 0 0 1 .6 .8v3.2a.89 .89 0 0 1-.9 .8 .89 .89 0 0 1-.9-.8v-3.2zM342.7 163.4a.89 .89 0 0 1 1-.2 .89 .89 0 0 1 .5 .8v6.1a.89 .89 0 0 1-.9 .8 .89 .89 0 0 1-.9-.8v-6.1z"/>
<path d="M345.2 160.5a.89 .89 0 0 1 1-.2 .89 .89 0 0 1 .5 .9v3.1a.89 .89 0 0 1-.8 .9 .89 .89 0 0 1-.9-.9v-3.1zM345.2 166.2a.89 .89 0 0 1 1-.1 .89 .89 0 0 1 .5 .8v3.2a.89 .89 0 0 1-.8 .8 .89 .89 0 0 1-.9-.8v-3.2zM347.8 163.4a.89 .89 0 0 1 .9-.2 .89 .89 0 0 1 .6 .8v6.1a.89 .89 0 0 1-.9 .8 .89 .89 0 0 1-.9-.8v-6.1zM351.8 166.6a1.76 1.76 0 0 1 2.3 .3 .83 .83 0 0 1-.8 1.1h-1a.83 .83 0 0 1-.7-.5 .83 .83 0 0 1 .2-.9z"/>
<circle cx="168.8" cy="97.3" r="1.08"/>
<circle cx="168.8" cy="83.8" r="1.08"/>
<circle cx="176.9" cy="85.5" r=".83"/>
<circle cx="176.9" cy="94.4" r=".83"/>
<circle cx="183.3" cy="82.2" r=".95"/>
<circle cx="239.8" cy="82.2" r=".95"/>
<circle cx="245.2" cy="82" r=".95"/>
<circle cx="245.2" cy="97.9" r=".95"/>
<circle cx="250.6" cy="82.2" r=".95"/>
<circle cx="307.1" cy="82.2" r=".95"/>
<circle cx="168.8" cy="155.4" r="1.08"/>
<circle cx="176.9" cy="158.3" r=".83"/>
<circle cx="245.2" cy="154.8" r=".95"/>
<circle cx="168.8" cy="168.9" r="1.08"/>
<circle cx="176.9" cy="167.2" r=".83"/>
<circle cx="183.3" cy="170.5" r=".95"/>
<circle cx="239.8" cy="170.5" r=".95"/>
<circle cx="245.2" cy="170.7" r=".95"/>
<circle cx="250.6" cy="170.5" r=".95"/>
<circle cx="307.1" cy="170.5" r=".95"/>
</g>
<g font-size="4.4" fill="#808080">
<text x="240.7" y="39.3">19.00</text>
<text x="144.8" y="61.6">1</text>
<text x="244.8" y="61.5">3</text>
<text x="339.7" y="61.5">2</text>
<text x="69.9" y="68.6">.40</text>
<text x="142.4" y="70.1">QTY 2X</text>
<text x="238.8" y="70">QTY 4X</text>
<text x="337.4" y="70">QTY 2X</text>
<text x="62.5" y="73.4">2 PLACES</text>
<text x="91.5" y="83">2</text>
<text x="29.4" y="90.6">1.693</text>
<text x="60.7" y="94.9">R.030 TYP</text>
<text x="89.2" y="91.4">QTY 2X</text>
<text x="391.8" y="91.2">2</text>
<text x="389.5" y="99.6">QTY 2X</text>
<text x="141.1" y="109.1">4</text>
<text x="198" y="112.8">.150</text>
<text x="131.6" y="117.5">QTY 2X</text>
<text x="191.8" y="117.7">4 PLACES</text>
<text x="94.9" y="121.1">.40</text>
<text x="161.5" y="141.9">.100</text>
<text x="271.3" y="143.7">8</text>
<text x="278.5" y="143.8">QTY 2X</text>
<text x="195.6" y="149.4">4 PLACES</text>
<text x="201.7" y="144.5">.150</text>
<text x="147.1" y="179.2">5</text>
<text x="153" y="179.3">QTY 10X</text>
<text x="203.5" y="179.2">5</text>
<text x="209.5" y="179.3">QTY 8X</text>
<text x="269" y="179.2">5</text>
<text x="275" y="179.3">QTY 8X</text>
<text x="322" y="179.2">5</text>
<text x="328" y="179.3">QTY 14X</text>
<text x="147.1" y="187.6">6</text>
<text x="153" y="187.7">QTY 12X</text>
<text x="203.5" y="187.6">6</text>
<text x="209.5" y="187.7">QTY 9X</text>
<text x="269" y="187.6">6</text>
<text x="275" y="187.7">QTY 9X</text>
<text x="322" y="187.6">6</text>
<text x="328" y="187.7">QTY 18X</text>
</g>
<text font-size="4.2" x="360.8" y="270.7">B</text>
<g font-size="3.5">
<text x="351.2" y="11.5">REVISIONS</text>
<text x="298" y="18.3">REV.</text>
<text x="333.8" y="18.3">DESCRIPTION</text>
<text x="390.4" y="18.3">DATE</text>
<text x="408.2" y="18.3">APRVD.</text>
<text x="300.8" y="25.2">D</text>
<text x="318.9" y="25.2">RELEASED FOR PROTOTYPING</text>
<text x="386" y="25.2">2018-12-10</text>
<text x="411.5" y="25.2">JSK</text>
</g>
<g font-size="2.8">
<text x="10.1" y="203.8">NOTES:</text>
<text x="10.1" y="207.7">1.</text>
<text x="20.1" y="207.7">CAD MODEL IS TO BE THE MASTER REFERENCE; REFER TO CAD MODEL FOR REMAING DIMENSIONS</text>
<text x="10.1" y="211.5">2.</text>
<text x="10.1" y="215.3">3.</text>
<text x="20.1" y="211.5">BREAK ALL BURRS AND SHARP EDGES TO .005&quot; R MIN</text>
<text x="20.1" y="215.3">MATERIAL: 18 GAUGE STEEL (0.048&quot; NOMINAL) , GALVANNEAL</text>
<text x="10.1" y="219.1">4.</text>
<text x="20.1" y="219.1">FINISH: NONE</text>
<text x="10.1" y="223">5.</text>
<text x="20.1" y="223">SOME HOLE CENTERS ARE NOT MIRRORED ACROSS PART CENTERLINE</text>
<text x="314.4" y="251.4">STEEL, 18 GA, GALVANNEAL</text>
<text x="357.6" y="251.4">FRONT PANEL, 1U</text>
<text x="357.6" y="258">1735312</text>
<text x="418.5" y="258">D</text>
<text x="379.4" y="270.1">1:2</text>
<text x="405.6" y="270.1">1 OF 1</text>
</g>
<g font-size="2.8" fill="#191924">
<text x="8.2" y="233">ITEM</text>
<text x="87.9" y="233">SLOT LENGTH</text>
<text x="109.9" y="228.9">HOLE TABLE</text>
<text x="9" y="235.8">NO.</text>
<text x="10.4" y="239.7">1</text>
<text x="16" y="234.4">QTY</text>
<text x="18.1" y="239.8">2</text>
<text x="23.5" y="239.8">HOLE</text>
<text x="23.6" y="234.4">TYPE</text>
<text x="34.3" y="234.4">HOLE DIAMETER</text>
<text x="36.3" y="239.8">0.131 +/- 0.002</text>
<text x="63.5" y="234.4">SLOT WIDTH</text>
<text x="71.7" y="239.8">-</text>
<text x="90.2" y="235.8">(OVERALL)</text>
<text x="97.2" y="239.8">-</text>
<text x="132.7" y="239.8">RIVET (LOCATING HOLE)</text>
<text x="142.8" y="234.4">PURPOSE</text>
<text x="198.1" y="239.8">1/8&quot; BLIND RIVET</text>
<text x="201.4" y="234.4">HARDWARE</text>
<text x="10.3" y="244.8">2</text>
<text x="18.1" y="244.9">6</text>
<text x="23.6" y="244.9">SLOT</text>
<text x="45.3" y="244.9">-</text>
<text x="62.7" y="244.9">0.131 +/- 0.002</text>
<text x="88.1" y="244.9">0.210 +/- 0.010</text>
<text x="132.9" y="244.9">RIVET (LOCATING SLOT)</text>
<text x="198.1" y="244.9">1/8&quot; BLIND RIVET</text>
<text x="10.4" y="249.9">3</text>
<text x="18.1" y="250">4</text>
<text x="23.5" y="250">HOLE</text>
<text x="36.3" y="250">0.150 +/- 0.005</text>
<text x="71.7" y="250">-</text>
<text x="97.2" y="250">-</text>
<text x="130.2" y="250">SCREW (CLEARANCE HOLE)</text>
<text x="202.1" y="250">M3 SCREW</text>
<text x="10.3" y="255">4</text>
<text x="18.1" y="255">2</text>
<text x="23.5" y="255">HOLE</text>
<text x="36.3" y="255">0.170 +/- 0.005</text>
<text x="71.7" y="255">-</text>
<text x="97.2" y="255">-</text>
<text x="130.2" y="255">SCREW (CLEARANCE HOLE)</text>
<text x="202.1" y="255">M4 SCREW</text>
<text x="10.3" y="260.1">5</text>
<text x="17.3" y="260.1">40</text>
<text x="23.6" y="260.1">SLOT</text>
<text x="45.3" y="260.1">-</text>
<text x="62.7" y="260.1">0.140 +/- 0.005</text>
<text x="88.1" y="260.1">0.615 +/- 0.005</text>
<text x="140.4" y="260.1">VENTILATION</text>
<text x="209.2" y="260.1">-</text>
<text x="10.4" y="265.1">6</text>
<text x="17.3" y="265.2">48</text>
<text x="23.6" y="265.2">SLOT</text>
<text x="45.3" y="265.2">-</text>
<text x="62.7" y="265.2">0.140 +/- 0.005</text>
<text x="88.1" y="265.2">0.390 +/- 0.005</text>
<text x="140.4" y="265.2">VENTILATION</text>
<text x="209.2" y="265.2">-</text>
<text x="10.4" y="270.2">8</text>
<text x="18.1" y="270.3">2</text>
<text x="23.5" y="270.3">HOLE</text>
<text x="37" y="270.3">.150 +/- 0.005</text>
<text x="71.7" y="270.3">-</text>
<text x="97.2" y="270.3">-</text>
<text x="130.2" y="270.3">SCREW (CLEARANCE HOLE)</text>
<text x="200.4" y="270.3">#6-32 SCREW</text>
</g>
<text font-size="2.7" x="208" y="275.4">www.ideaz.tech</text>
<g font-size="1.8">
<text x="309.6" y="238">PROPRIETARY AND CONFIDENTIAL:</text>
<text x="287.8" y="241.5">THE INFORMATION CONTAINED IN THIS DRAWING IS THE SOLE PROPERTY OF</text>
<text x="287.8" y="243.3">IDEAZ LLC. ANY REPRODUCTION IN PART OR AS A WHOLE WITHOUT THE</text>
<text x="287.8" y="245">WRITTEN PERMISSION OF IDEAZ USA IS PROHIBITED.</text>
<text x="285.2" y="248.2">UNLESS OTHERWISE SPECIFIED:</text>
<text x="314.4" y="248.2">MATERIAL:</text>
<text x="357.6" y="248.2">DESCRIPTION:</text>
<text x="314.4" y="254.5">FINISH:</text>
<text x="357.6" y="254.5">PART NO:</text>
<text x="417.8" y="254.5">REV.</text>
<text x="314.4" y="260.9">PROCESS:</text>
<text x="357.6" y="260.8">DRAWN BY:</text>
<text x="386.4" y="260.8">DRAWN DATE:</text>
<text x="314.4" y="267.2">SUPPLIER PART NO:</text>
<text x="357.6" y="267">SIZE:</text>
<text x="367.5" y="267.2">SCALE:</text>
<text x="396.1" y="267.2">SHEET:</text>
<text x="288.2" y="270.5">DO NOT SCALE DRAWING</text>
</g>
<g font-size="1.4" fill="#191924">
<text x="287.2" y="250">DIMENSIONS ARE IN INCHES</text>
<text x="287.2" y="251.4">ALL UNTOLERANCED DIMENSIONS ARE BASIC</text>
<text x="287.2" y="252.8">TOLERANCES: FRACTIONAL</text>
<text x="297.5" y="254.2">ANGULAR</text>
<text x="299.1" y="255.6">LINEAR .X</text>
<text x="303.9" y="257">.XX</text>
<text x="308.4" y="257">0.01</text>
<text x="308.5" y="255.6">0.03</text>
<text x="308.5" y="254.2">0.5</text>
<text x="308.5" y="252.8">1/32&quot;</text>
<text x="287.2" y="263.5">INTERPRET GD&amp;T PER ASME Y14.5M-1994</text>
<text x="287.2" y="262.1">FINISH</text>
<text x="294.1" y="260.2">Ra 500</text>
<text x="303.9" y="258.4">.XXX</text>
<text x="308.5" y="258.4">0.005</text>
</g>
</svg>
